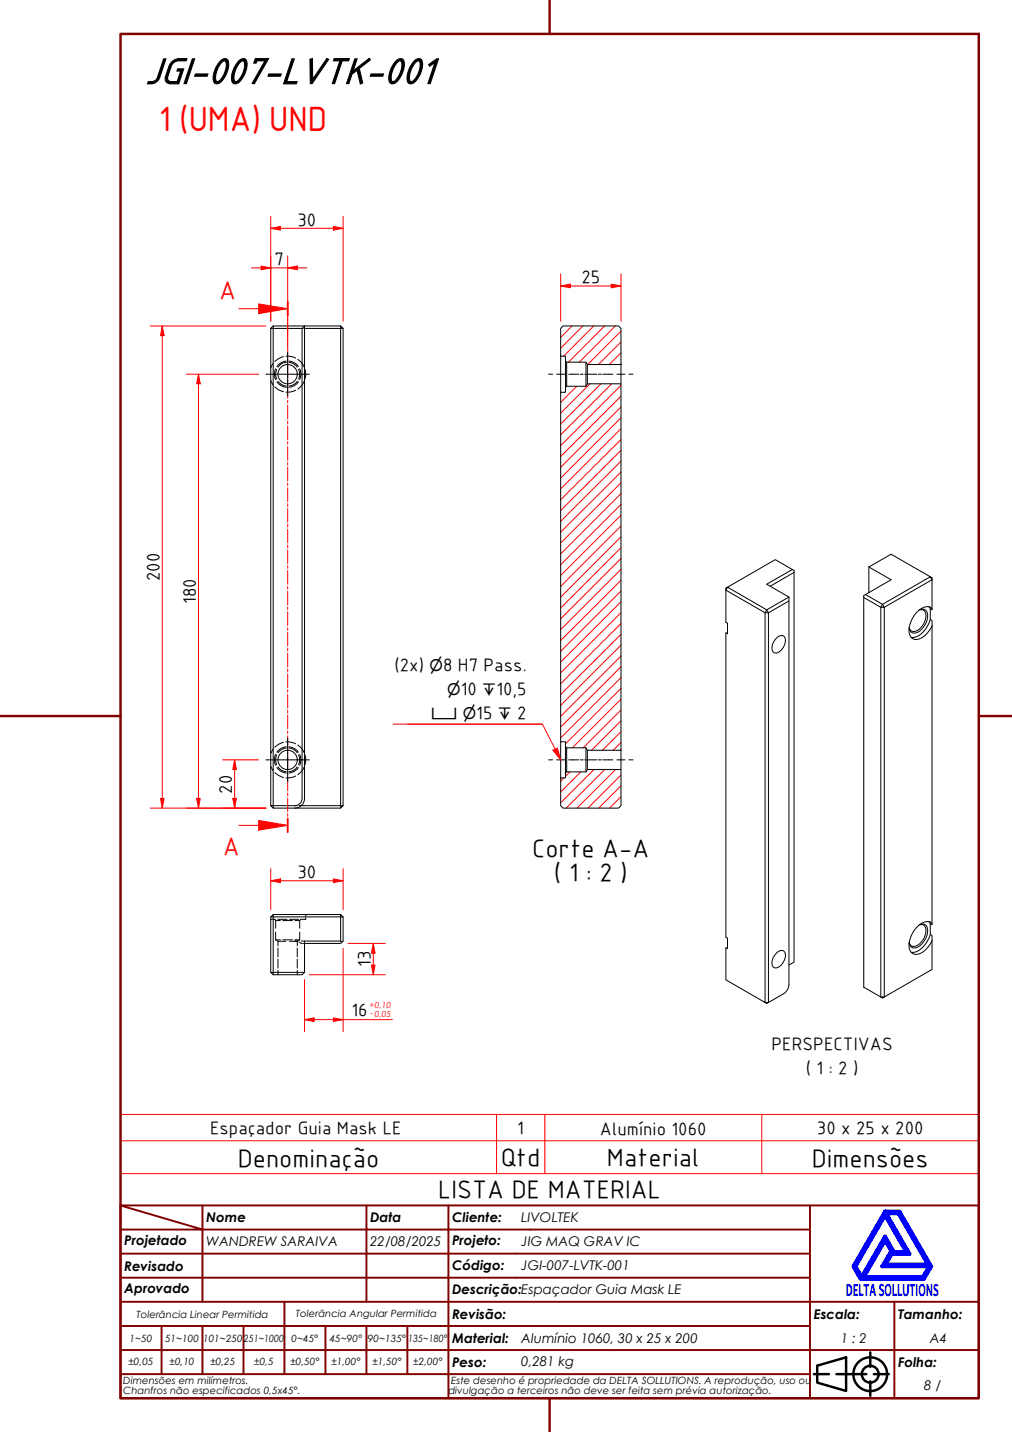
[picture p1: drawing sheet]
<svg xmlns="http://www.w3.org/2000/svg" width="210mm" height="297mm" viewBox="0 0 210 297" stroke-linecap="round" stroke-linejoin="round" font-family="sans-serif">
<!-- layer: Hatch (ABNT) -->
<g fill="none" stroke="#f00" stroke-width=".21">
<path d="M118.7 67.6l-2.4 2.4M120.9 67.6l-4.6 4.6M122.4 79.6l-6.1 6.1M123.1 67.6l-6.2 6.3M124.6 79.6l-8.3 8.4M125.4 67.6l-7.5 7.5M126.9 79.6l-10.6 10.6M127.6 67.6l-7.5 7.5M128.8 75.4l-.2 .2M128.8 73.2l-2.4 2.4M128.8 71l-4.7 4.6M128.8 68.7l-6.9 6.9"/>
<path d="M128.8 79.9l-12.5 12.5M119.6 80.1l-3.3 3.4M128.8 97.9l-12.5 12.5M128.8 95.7l-12.5 12.4M128.8 93.4l-12.5 12.5M128.8 91.2l-12.5 12.5M128.8 88.9l-12.5 12.5M128.8 86.7l-12.5 12.5M128.8 84.4l-12.5 12.5M128.8 82.2l-12.5 12.5M128.8 118.1l-12.5 12.5M128.8 115.9l-12.5 12.5"/>
<path d="M128.8 113.6l-12.5 12.5M128.8 111.4l-12.5 12.5M128.8 109.1l-12.5 12.5M128.8 106.9l-12.5 12.5M128.8 104.6l-12.5 12.5M128.8 102.4l-12.5 12.5M128.8 100.1l-12.5 12.5M128.8 138.3l-12.5 12.5M128.8 136.1l-12.5 12.5M128.8 133.8l-12.5 12.5M128.8 131.6l-12.5 12.5M128.8 129.3l-12.5 12.5"/>
<path d="M128.8 127.1l-12.5 12.5M128.8 124.8l-12.5 12.5M128.8 122.6l-12.5 12.5M128.8 120.4l-12.5 12.4M123.2 159.6l-6.9 6.9M125.4 159.6l-8 8M127.7 159.6l-8 8M128.8 154l-1.6 1.6M128.8 151.8l-3.9 3.8M128.8 149.5l-6.1 6.1M128.8 147.3l-7.8 7.8M128.8 145l-10.1 10.1"/>
<path d="M128.8 142.8l-11.5 11.5M128.8 140.6l-12.5 12.5M117 161.4l-.7 .6M118.2 160.1l-.9 .9M120.5 160.1l-4.2 4.2M128.8 165.3l-2.4 2.3M128.8 163l-4.6 4.6M128.8 160.8l-6.9 6.8"/>
</g>
<!-- layer: Hidden (ABNT) -->
<g fill="none" stroke="#000" stroke-width=".21">
<path d="M56.2 79l.5 .9M56.7 75.4l-.5 .9M57.2 76.5a2.56 2.56 0 0 0 0 2.2M57.4 76.6a2.53 2.53 0 0 0 0 2M57.4 79.2a2.6 2.6 0 0 0 2 1.1M57.7 79.1a2.46 2.46 0 0 0 1.7 1M58.8 74l-1.1 .4-.7 .6M59.3 73.9h.8l1.2 .4M59.4 74.9a2.5 2.5 0 0 0-2 1.1M59.4 75.1a2.29 2.29 0 0 0-1.7 1.1M59.9 75.1a2.29 2.29 0 0 1 1.8 1.1M59.9 74.9a2.41 2.41 0 0 1 2 1.1"/>
<path d="M61.7 79.1a2.18 2.18 0 0 1-1.8 1M61.8 74.5l.5 .5 .8 1.1M61.9 79.2a2.51 2.51 0 0 1-2 1.1M61.9 76.6a2.29 2.29 0 0 1 0 2M62.1 76.5a2.38 2.38 0 0 1 0 2.2M62.7 68.1h.1M63 68.1h.2M63.1 79.1l-.8 1.1-.5 .5M63.2 76.6l.2 .6-.2 1.4M70.7 68v.1h.1M70.7 67.6v.2M71 68.1h.2"/>
<path d="M57 80.2a3.4 3.4 0 0 0 1.8 1M61.3 80.9l-1.2 .4-.8 .1M56.2 159l.5 .9M56.7 155.4l-.5 .9M57.2 156.5a2.56 2.56 0 0 0 0 2.2M57.4 156.6a2.53 2.53 0 0 0 0 2M57.4 159.2a2.5 2.5 0 0 0 2 1.1M57.7 159.1a2.29 2.29 0 0 0 1.7 1M58.8 154a3.4 3.4 0 0 0-1.8 1M59.3 153.9h.8l1.2 .4M59.4 154.9a2.6 2.6 0 0 0-2 1.1M59.4 155.1a2.46 2.46 0 0 0-1.7 1.1"/>
<path d="M59.9 155.2a2.18 2.18 0 0 1 1.8 1M59.9 154.9a2.51 2.51 0 0 1 2 1.1M61.7 159.1a2.29 2.29 0 0 1-1.8 1M61.8 154.5l.5 .5 .8 1.1M61.9 159.2a2.41 2.41 0 0 1-2 1.1M61.9 156.6a2.29 2.29 0 0 1 0 2M62.1 156.5a2.38 2.38 0 0 1 0 2.2M63.1 159.1l-.8 1.1-.5 .5M63.2 156.6l.2 .6-.2 1.5M57 160.3l.7 .5 1.1 .5M61.2 167.1h.4M61.3 161l-1.2 .3-.8 .1"/>
<path d="M62 167.1h.5M70.7 167.5v.1M70.8 167.1h-.1v.2M71 167.1h.2M56.2 190.7h.9M56.9 190.7l.1 .1M57.1 190.9l.1 .1M57.2 191h1M57.2 195h1M57.2 191v1.5M57.2 193.3v1.7M57.2 195l.1 .1"/>
<path d="M57.5 195.1l.2 .1M57.6 190.7h1.9M57.7 195.2h1.6M57.7 195.2v1M57.7 196.6v1.9M57.7 199v1.8M58.7 191h2M58.7 195h2M60 190.7h2M61.2 191h1M61.2 195h1M61.2 195.2h.4"/>
<path d="M61.7 195.2v1M61.7 196.6v1.9M61.7 199v1.8M61.8 195.2h-1.7M61.8 195.1l-.1 .1M62.1 195.4l.6 .3M62.2 191v1.5M62.2 193.3v1.7M62.2 195l-.2 .1M62.3 190.9l-.1 .1M62.5 195.2h.7M62.9 195.7h.3"/>
<path d="M63.4 190.4v.3l-1.1 .1M63.4 189.7v.3M57.7 201.3v.9M61.7 201.3v.9"/>
</g>
<!-- layer: Visible (ABNT) -->
<g fill="none" stroke="#000" stroke-width=".21">
<path d="M56.2 68.1v99h.5v.5h14l.2-.2M56.7 67.6l-.5 .5h.5v-.5h14l.2 .3M62.7 68.1h-6v99h4.5M70.9 67.9l-.2 .2h-7.5M70.9 67.9l.3 .2v99l-.3 .3-.2-.3v-99M116.3 73.9v7.5M116.8 67.6h11.5l.5 .5v7.5h-7l-.3-.5h-4l-.2-.2v-1h-1v-5.8zM117.3 74.9v5.5M117.5 75.1v5M121.5 75.1v5M121.8 75.6v4M128.8 75.6v4"/>
<path d="M116.3 81.4h1v-1l.2-.3h4l.3-.5h7v76h-7l-.3-.5h-4l-.2-.2v-1h-1zM164.3 118.1l-3.5-2-9.9 5.7 8.1 4.7-.3 .6h.7l-.4-.6 4.6-2.6M164.7 118.7v80.9l-1.1 .6M180.2 117.6l4.6 2.7-5.6 3.2v81.3l3.8 2.2 .4-.2h-.7v-80.8h.7l-.4-.6-.3 .6-3.5-2.1M180.2 117.6l4.6-2.6 8.2 4.6-10 5.8-3.5-2.1M180.2 117.6v5.3M193 119.6l.3 .3v.4zM150.6 122l.3-.2-.3 .6 8.1 4.7v80.8l-8.1-4.7v-6.6l.3 .2v-2.2l-.3-.2v-63.1l.3 .2v-2.2l-.3-.2zM159.7 121.6l5-2.9v-.4l-.4-.2-5.3 3.1 4.6 2.7M161.1 132.3a1.02 1.02 0 0 1 1.8 .1 2.62 2.62 0 0 1-2.2 3.1 1.75 1.75 0 0 1 0-2.7zM163.6 123.9v80.4a2.35 2.35 0 0 1-1 1.8l-3.2 1.8v-80.8l4.2-2.4M190.7 126.5a1.01 1.01 0 0 1 1.4 1.2 3.4 3.4 0 0 1-2.7 3.3l-.7-.4-.1-.4"/>
<path d="M190.8 126.4a1.22 1.22 0 0 1 1.3 .3 1.22 1.22 0 0 1 .3 1.3 3.9 3.9 0 0 1-2.6 3.3 1.08 1.08 0 0 1-1.2-1M192.7 125.8l.3 .5v2.2M193 128.5a5.2 5.2 0 0 1-3.5 3.7h-.5M193 128.5l.3 .2v1.2M193.3 126.2v.3l-.3-.2M193.3 126.2a2.41 2.41 0 0 0-3.2 .9 5 5 0 0 0-1.3 4.9 1.57 1.57 0 0 0 2.4 .3 6.3 6.3 0 0 0 2.1-2.4M193.3 126.2v-5.9l-9.9 5.7v80.8l9.9-5.7v-5.9M193.3 129.9v61.6M116.3 153.9v7.5M117.3 154.9v5.5M117.5 155.1v5M121.5 155.1v5"/>
<path d="M121.8 155.6v4M128.8 155.6v4M56.2 167.1l.5 .5M61.2 167.1a1.49 1.49 0 0 0 1.5-1.5v-97.5l.5-.5v98a2 2 0 0 1-2 2M62.5 167.1h8.2M117.3 160.4l.2-.3h4l.3-.5h7v7.5l-.5 .5h-11.5l-.5-.5v-5.7h1zM56.7 189.7v.5h-.5M70.7 189.7h-14l-.5 .5v11.5M70.7 195.2v-5h-14v11.5h-.5l.5 .5M70.9 195.4l-.2-.2h-7.5v6.5M71.2 190.2l-.5-.5v.5h.5v5l-.5 .5h-7.5M161.1 197.7a1.02 1.02 0 0 1 1.8 0 2.62 2.62 0 0 1-2.2 3.1 1.75 1.75 0 0 1 0-2.7z"/>
<path d="M190.7 191.8a1.01 1.01 0 0 1 1.4 1.2 3.4 3.4 0 0 1-2.7 3.3l-.7-.4-.1-.4M190.8 191.8a1.22 1.22 0 0 1 1.3 .2 1.22 1.22 0 0 1 .3 1.4 3.9 3.9 0 0 1-2.6 3.2 1.08 1.08 0 0 1-1.2-1M192.7 191.2l.3 .4v2.2M193 193.8a5.2 5.2 0 0 1-3.5 3.8h-.5M193 193.8l.3 .2v1.2M193.3 191.5a2.41 2.41 0 0 0-3.2 .9 5 5 0 0 0-1.3 4.9 1.57 1.57 0 0 0 2.4 .3 6.1 6.1 0 0 0 2.1-2.4M193.3 191.5v.3l-.3-.2M63.2 201.7h-6.5v.5M63.2 201.7l-.5 .5h-6M158.7 207.9h.7l-.4 .2z"/>
<circle cx="59.7" cy="77.6" r="2"/>
<circle cx="59.7" cy="157.6" r="2"/>
</g>
<!-- layer: Linha Corte (ABNT) -->
<g fill="none" stroke="#f00" stroke-width=".21">
<path d="M53.7 64h6M59.7 62.6v2.9M59.7 65.9v.5M59.7 66.9v2.9M59.7 70.2v.5M59.7 71.2v2.8M59.7 74.5v.5M59.7 75.5v2.8M59.7 78.8v.5M59.7 79.8v2.8M59.7 83.1v.5M59.7 84.1v2.8"/>
<path d="M59.7 87.3v.6M59.7 88.3v2.9M59.7 91.6v.6M59.7 92.6v2.9M59.7 95.9v.6M59.7 96.9v2.9M59.7 100.2v.5M59.7 101.2v2.8M59.7 104.5v.5M59.7 105.5v2.8M59.7 108.8v.5M59.7 109.8v2.8"/>
<path d="M59.7 113.1v.5M59.7 114.1v2.8M59.7 117.4v.5M59.7 118.3v2.9M59.7 121.6v.6M59.7 122.6v2.9M59.7 125.9v.6M59.7 126.9v2.9M59.7 130.2v.6M59.7 131.2v2.8M59.7 134.5v.5M59.7 135.5v2.8"/>
<path d="M59.7 138.8v.5M59.7 139.8v2.8M59.7 143.1v.5M59.7 144.1v2.8M59.7 147.3v.6M59.7 148.3v2.9M59.7 151.6v.6M59.7 152.6v2.9M59.7 155.9v.6M59.7 156.9v2.9M59.7 160.2v.5M59.7 161.2v2.8"/>
<path d="M59.7 164.5v.5M59.7 165.5v2.8M59.7 168.8v.5M59.7 169.8v2.8"/>
</g>
<path d="M59.7 62.6v2.9M59.7 169.8v2.8" fill="none" stroke="#f00" stroke-width=".36"/>
<path d="M53.7 63l6 1-6 1.1z" fill="#f00"/>
<path d="M49.6 64h4.1M53.7 63l6 1-6 1.1zM53.7 171.2h6" fill="none" stroke="#f00" stroke-width=".21"/>
<path d="M53.7 170.2l6 1-6 1z" fill="#f00"/>
<path d="M49.6 171.2h4.1M53.7 170.2l6 1-6 1z" fill="none" stroke="#f00" stroke-width=".21"/>
<path d="M25 236.6h178v-5.4h-178v12.2M103 231.2v12.2M113 231.2v12.2M158 231.2v12.2M203 236.6v6.8h-178M25 243.4v6.6h178v-6.6" fill="none" stroke="#f00" stroke-width=".21"/>
<!-- layer: Borda A3/A4 (ABNT) -->
<path d="M25 7h178v283h-178zM114 0v7M0 148.5h25M203 148.5h7M114 290v7" fill="none" stroke="#800000" stroke-width=".51"/>
<path d="M183.6 257.3l1.2 2.2-1.8 3.2h9.7l-1.3 2.2h-12.2zM183.6 252.1l4.4 7.6h-2.6l-1.8-3.2-4.9 8.4-1.3-2.2zM183.6 251.3h3l6.5 11.4-1.5 2.6h-13.1l-1.5-2.6zM183.8 251.7h2.5l6.2 10.6h-8.8l1.3-2.2h3.7zM185 259.7h.2l-.1 .2z" fill="none" stroke="#00f" stroke-width=".8"/>
<!-- layer: 0 -->
<path d="M178.5 265.3h13.1" fill="none" stroke="#000" stroke-width=".21"/>
<g fill="none" stroke="#800000" stroke-width=".4">
<path d="M25 250l17 5h-17M25 250h178v40h-178zM42 255h34v5h17M42 255v15M42 250v5M76 250v5h17v5M93 250v5h75M168 250v20h-143M25 260h51v10M25 275h17M33.5 275v10M50.5 275h-8.5v10"/>
<path d="M59 270v15h-8.5M67.5 275v10h-8.5M76 275v10h8.5M84.5 275v10M93 275h-42.5v10M93 260v5h-68M93 275v10h75M93 260h75M93 275h75M168 265h-75v10M185.5 270v10h17.5M203 270h-35v10h17.5v10"/>
<path d="M25 285h25.5M25 280h143v10M67.5 285h8.5M84.5 285h8.5v5"/>
</g>
<g fill="none" stroke="#000" stroke-width=".51">
<path d="M168.8 285h3.1M169.5 283.3l6-1.8v7l-6-1.7zM173.5 285h6.2M180.5 280.5v3M180.5 286.5v3M181.3 285h3"/>
<circle cx="180.5" cy="285" r="3.5"/>
<circle cx="180.5" cy="285" r="1.75"/>
</g>
<!-- layer: Marca de centro (ISO) -->
<path d="M55.2 77.6h9M59.7 73.1v9M55.2 157.6h9M59.7 153.1v9" fill="none" stroke="#000" stroke-width=".21"/>
<path d="M48.7 165.6v2" fill="none" stroke="#f00" stroke-width=".21"/>
<path d="M48.3 165.6h.7l-.3 2z" fill="#f00"/>
<path d="M48.7 157.6v2M48.3 165.6h.7l-.3 2z" fill="none" stroke="#f00" stroke-width=".21"/>
<path d="M48.7 157.6l.3 2h-.7z" fill="#f00"/>
<path d="M46.2 157.6h7.5M48.7 157.6l.3 2h-.7zM48.7 159.6v6M41.2 165.6v2M46.2 167.6h9" fill="none" stroke="#f00" stroke-width=".21"/>
<path d="M40.8 165.6h.7l-.3 2z" fill="#f00"/>
<path d="M41.2 77.6v2M40.8 165.6h.7l-.3 2z" fill="none" stroke="#f00" stroke-width=".21"/>
<path d="M41.2 77.6l.3 2h-.7z" fill="#f00"/>
<path d="M38.7 77.6h15M41.2 77.6l.3 2h-.7zM41.2 79.6v86M33.7 165.6v2M38.7 167.6h16.5" fill="none" stroke="#f00" stroke-width=".21"/>
<path d="M33.3 165.6h.7l-.3 2z" fill="#f00"/>
<path d="M33.7 67.6v2M33.3 165.6h.7l-.3 2z" fill="none" stroke="#f00" stroke-width=".21"/>
<path d="M33.7 67.6l.3 2h-.7z" fill="#f00"/>
<path d="M54.2 55.6h2M31.2 67.6h24M33.7 67.6l.3 2h-.7zM33.7 69.6v96M31.2 167.6h24" fill="none" stroke="#f00" stroke-width=".21"/>
<path d="M54.2 55.2l2 .4-2 .4z" fill="#f00"/>
<path d="M54.2 55.2l2 .4-2 .4zM59.7 55.6h2" fill="none" stroke="#f00" stroke-width=".21"/>
<path d="M59.7 55.6l2-.4v.8z" fill="#f00"/>
<path d="M52.2 55.6h2M56.2 55.6h3.5M56.2 53.1v13.5M56.2 47.4h2M59.7 55.6l2-.4v.8zM59.7 53.1v18.5M61.7 55.6h2" fill="none" stroke="#f00" stroke-width=".21"/>
<path d="M56.2 47.4l2-.4v.7z" fill="#f00"/>
<path d="M56.2 47.4l2-.4v.7zM69.2 47.4h2" fill="none" stroke="#f00" stroke-width=".21"/>
<path d="M69.2 47l2 .4-2 .3z" fill="#f00"/>
<path d="M56.2 44.9v21.7M58.2 47.4h11M69.2 47l2 .4-2 .3zM71.2 44.9v21.7M56.2 182.7h2" fill="none" stroke="#f00" stroke-width=".21"/>
<path d="M56.2 182.7l2-.4v.8z" fill="#f00"/>
<path d="M56.2 182.7l2-.4v.8zM69.2 182.7h2" fill="none" stroke="#f00" stroke-width=".21"/>
<path d="M69.2 182.3l2 .4-2 .4z" fill="#f00"/>
<path d="M56.2 180.2v8.5M58.2 182.7h11M69.2 182.3l2 .4-2 .4zM71.2 180.2v8.5M69.2 211.5h2" fill="none" stroke="#f00" stroke-width=".21"/>
<path d="M69.2 211.1l2 .4-2 .4z" fill="#f00"/>
<path d="M63.2 211.5h2M69.2 211.1l2 .4-2 .4z" fill="none" stroke="#f00" stroke-width=".21"/>
<path d="M63.2 211.5l2-.4v.8z" fill="#f00"/>
<path d="M71.2 196.7v17.3M63.2 211.5l2-.4v.8zM63.2 203.2v10.8M65.2 211.5h4M71.2 211.5h10.2M77.4 200.2v2" fill="none" stroke="#f00" stroke-width=".21"/>
<path d="M77 200.2h.8l-.4 2z" fill="#f00"/>
<path d="M77.4 195.7v2M77 200.2h.8l-.4 2z" fill="none" stroke="#f00" stroke-width=".21"/>
<path d="M77.4 195.7l.4 2h-.8z" fill="#f00"/>
<path d="M72.2 195.7h7.7M77.4 195.7l.4 2h-.8zM77.4 197.7v2.5M64.2 202.2h15.7" fill="none" stroke="#f00" stroke-width=".21"/>
<!-- layer: Linha de centro (ISO) -->
<g fill="none" stroke="#000" stroke-width=".21">
<path d="M113.8 77.6h.8M115.5 77.6h1.6M118 77.6h2M120.4 77.6h.6M121.3 77.6h2.5M124.1 77.6h.6M125 77.6h2.1M128 77.6h1.6M130.5 77.6h.8M113.8 157.6h.8M115.5 157.6h1.6M118 157.6h2"/>
<path d="M120.4 157.6h.6M121.3 157.6h2.5M124.1 157.6h.6M125 157.6h2.1M128 157.6h1.6M130.5 157.6h.8"/>
</g>
<path d="M115.1 155.4l1.2 2.2" fill="none" stroke="#f00" stroke-width=".21"/>
<path d="M114.7 155.6l.9-.4 .7 2.4z" fill="#f00"/>
<path d="M81.6 150.2h30.9M84.6 150.2h27.9l2.6 5.2M114.7 155.6l.9-.4 .7 2.4z" fill="none" stroke="#f00" stroke-width=".21"/>
<path d="M116.3 59.3h2" fill="none" stroke="#f00" stroke-width=".21"/>
<path d="M116.3 59.3l2-.4v.8z" fill="#f00"/>
<path d="M116.3 59.3l2-.4v.8zM126.8 59.3h2" fill="none" stroke="#f00" stroke-width=".21"/>
<path d="M126.8 58.9l2 .4-2 .4z" fill="#f00"/>
<path d="M116.3 56.8v9.8M118.3 59.3h8.5M126.8 58.9l2 .4-2 .4zM128.8 56.8v9.8" fill="none" stroke="#f00" stroke-width=".21"/>
<text font-size="27.6" fill="#fff" x="192.9" y="291" transform="rotate(-33 192.9 291)">.</text>
<text font-size="8.1" x="30" y="17.3">JGI-007-LVTK-001</text>
<text font-size="7" fill="#f00" x="32.9" y="27.2">1 (UMA) UND</text>
<g font-size="5.4" fill="#f00">
<text x="45.5" y="62">A</text>
<text x="46.2" y="177.4">A</text>
</g>
<g font-size="5.4">
<text x="110.4" y="177.7">Corte A-A</text>
<text x="114.9" y="182.8">( 1 : 2 )</text>
<text x="49.3" y="242">Denominação</text>
<text x="103.9" y="241.8">Qtd</text>
<text x="125.9" y="241.8">Material</text>
<text x="168.4" y="242">Dimensões</text>
<text x="90.9" y="248.5">LISTA DE MATERIAL</text>
</g>
<g font-size="3.9">
<text x="61.7" y="46.8">30</text>
<text x="56.9" y="55">7</text>
<text x="120.6" y="58.8">25</text>
<text x="33.1" y="120.6" transform="rotate(-90 33.1 120.6)">200</text>
<text x="40.6" y="125.3" transform="rotate(-90 40.6 125.3)">180</text>
<text x="81.8" y="139.1">(2x)</text>
<text x="91.9" y="139.1">8 H7 Pass.</text>
<text x="95.6" y="144.1">10</text>
<text x="98.8" y="149.1">15</text>
<text x="103" y="144.1">10,5</text>
<text x="107.3" y="149.1">2</text>
<text x="48.1" y="164.6" transform="rotate(-90 48.1 164.6)">20</text>
<text x="61.7" y="182.1">30</text>
<text x="76.9" y="200.6" transform="rotate(-90 76.9 200.6)">13</text>
<text x="72.9" y="210.7">16</text>
<text x="160" y="217.8">PERSPECTIVAS</text>
<text x="167.2" y="222.8">( 1 : 2 )</text>
<text x="43.6" y="235.2">Espaçador Guia Mask LE</text>
<text x="107.3" y="235.2">1</text>
<text x="124.4" y="235.3">Alumínio 1060</text>
<text x="169.4" y="235.2">30 x 25 x 200</text>
</g>
<text font-size="3.9" fill="#00f" x="175.4" y="268.8">DELTASOLLUTIONS</text>
<g font-size="3.3">
<text x="89.1" y="139.1">⌀</text>
<text x="89.4" y="149.1">⌴ ⌀</text>
<text x="92.8" y="144.1">⌀</text>
<text x="100" y="144.1">↧</text>
<text x="103.3" y="149.1">↧</text>
</g>
<g font-size="2.8">
<text x="42.8" y="253.5">Nome</text>
<text x="76.8" y="253.5">Data</text>
<text x="93.8" y="253.6">Cliente:</text>
<text x="108.1" y="253.5">LIVOLTEK</text>
<text x="25.8" y="263.6">Revisado</text>
<text x="25.8" y="258.3">Projetado</text>
<text x="42.8" y="258.5">WANDREW SARAIVA</text>
<text x="76.8" y="258.4">22/08/2025</text>
<text x="93.8" y="263.4">Código:</text>
<text x="93.8" y="258.3">Projeto:</text>
<text x="108.1" y="263.5">JGI-007-LVTK-001</text>
<text x="108.1" y="258.5">JIG MAQ GRAV IC</text>
<text x="25.8" y="268.3">Aprovado</text>
<text x="93.8" y="268.3">Descrição:Espaçador Guia Mask LE</text>
<text x="93.8" y="273.6">Revisão:</text>
<text x="168.8" y="273.5">Escala:</text>
<text x="186.3" y="273.5">Tamanho:</text>
<text x="93.8" y="278.6">Material:</text>
<text x="108.1" y="278.5">Alumínio 1060, 30 x 25 x 200</text>
<text x="174.4" y="278.5">1 : 2</text>
<text x="192.8" y="278.6">A4</text>
<text x="93.8" y="283.5">Peso:</text>
<text x="108.1" y="283.3">0,281 kg</text>
<text x="186.3" y="283.5">Folha:</text>
<text x="191.7" y="288.4">8 / 8</text>
</g>
<g font-size="2.1">
<text x="28.3" y="273.3">Tolerância Linear Permitida</text>
<text x="61.4" y="273.1">Tolerância Angular Permitida</text>
<text x="26.9" y="278.3">1~50</text>
<text x="34.2" y="278.3">51~100</text>
<text x="42.1" y="278.3">101~250</text>
<text x="50.5" y="278.3">251~1000</text>
<text x="60.5" y="278.3">0~45°</text>
<text x="68.4" y="278.3">45~90°</text>
<text x="76.3" y="278.3">90~135°</text>
<text x="84.7" y="278.3">135~180°</text>
<text x="25.6" y="287.1">Dimensões em milímetros.</text>
<text x="26.6" y="283.2">±0,05</text>
<text x="35.2" y="283.2">±0,10</text>
<text x="43.6" y="283.2">±0,25</text>
<text x="52.7" y="283.2">±0,5</text>
<text x="60.2" y="283.2">±0,50°</text>
<text x="68.7" y="283.2">±1,00°</text>
<text x="77.2" y="283.2">±1,50°</text>
<text x="85.7" y="283.2">±2,00°</text>
<text x="93.6" y="287.1">Este desenho é propriedade da DELTA SOLLUTIONS. A reprodução, uso ou</text>
<text x="25.6" y="289.2">Chanfros não especificados 0,5x45°.</text>
<text x="93" y="289.2">divulgação a terceiros não deve ser feita sem prévia autorização.</text>
</g>
<g font-size="1.7" fill="#f00">
<text x="76.6" y="209.2">+0,10</text>
<text x="76.9" y="210.8">- 0,05</text>
</g>
</svg>
